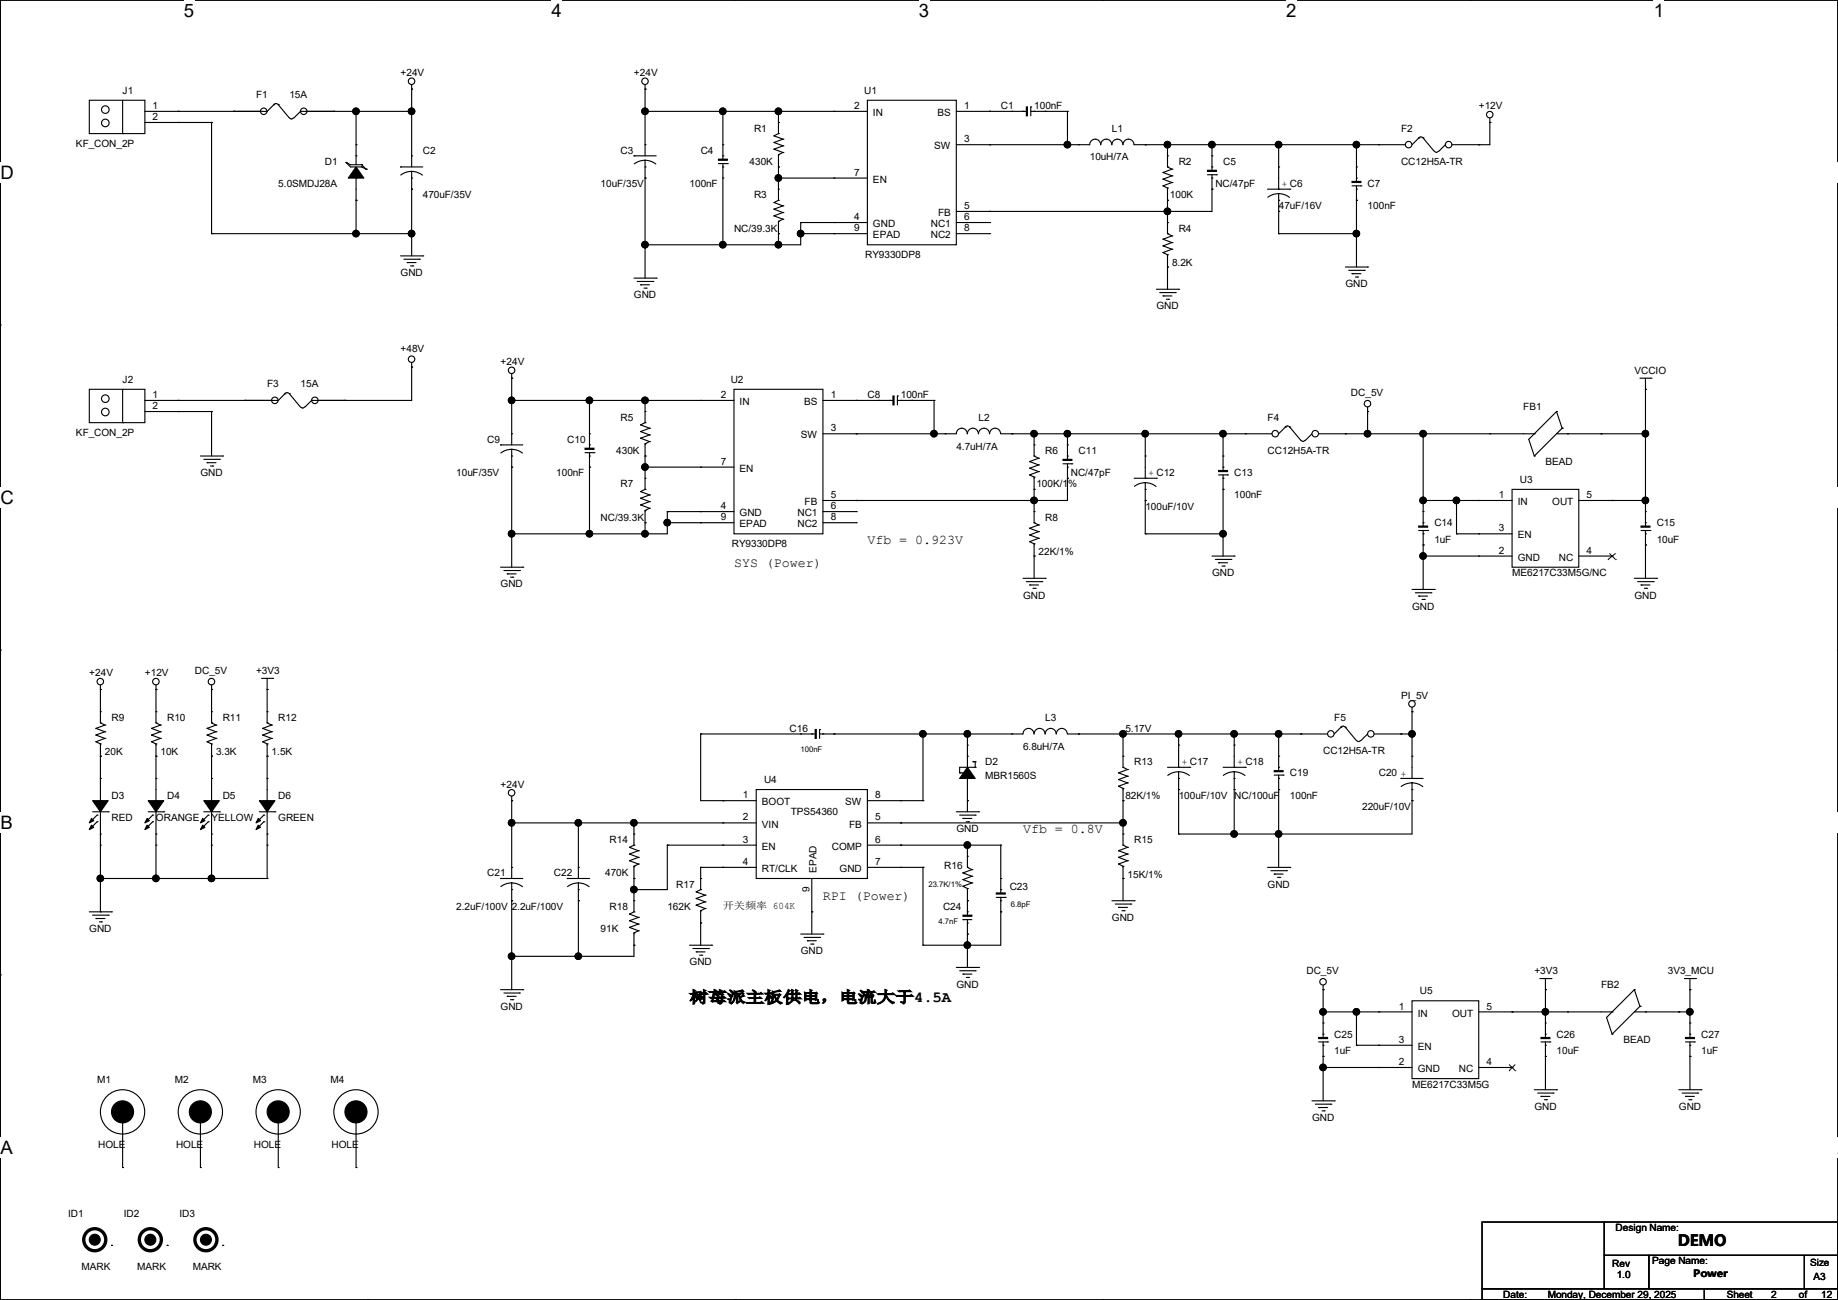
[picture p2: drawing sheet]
<svg xmlns="http://www.w3.org/2000/svg" width="420mm" height="297mm" viewBox="0 0 420 297" stroke-linecap="round" stroke-linejoin="round" font-family="sans-serif">
<path d="M.1 0h419.8v297h-419.8z" fill="none" stroke="#000" stroke-width=".25"/>
<path d="M42 0h2.4v4.8h-2.4z" fill="#fff"/>
<path d="M84 0h.1M84 297h.1" fill="none" stroke="#000" stroke-width=".25"/>
<path d="M126 0h2.4v4.8h-2.4z" fill="#fff"/>
<path d="M168 0h.1M168 297h.1" fill="none" stroke="#000" stroke-width=".25"/>
<path d="M210 0h2.3v4.8h-2.3z" fill="#fff"/>
<path d="M252 0h.1M252 297h.1" fill="none" stroke="#000" stroke-width=".25"/>
<path d="M293.9 0h2.4v4.8h-2.4z" fill="#fff"/>
<path d="M336 0h.1M336 297h.1" fill="none" stroke="#000" stroke-width=".25"/>
<g fill="#fff">
<path d="M377.9 0h2.4v4.8h-2.4z"/>
<path d="M.1 37.1h3v4.8h-3z"/>
<path d="M419.9 37.1l.1 4.8z"/>
<path d="M.1 111.3h3v4.8h-3z"/>
<path d="M419.9 111.3l.1 4.8z"/>
</g>
<path d="M.1 74.3h.1M419.9 74.3h.1" fill="none" stroke="#000" stroke-width=".25"/>
<g fill="#fff">
<path d="M.1 185.6h2.8v4.7h-2.8z"/>
<path d="M419.9 185.6l.1 4.7z"/>
</g>
<path d="M.1 148.5h.1M419.9 148.5h.1" fill="none" stroke="#000" stroke-width=".25"/>
<g fill="#fff">
<path d="M0 259.8h2.9v4.7h-2.9z"/>
<path d="M419.9 259.8h.1v4.7h-.1z"/>
</g>
<g fill="none" stroke="#000" stroke-width=".25">
<path d="M94.1 19.3v1.1M147.4 19.3v1.1M94.1 20.4h.1M147.4 20.4h.1M340.4 28h.1M340.4 27v1M91.5 58.5h5.1M92.3 59.2h3.5M93 60h.1M93 60h2.1M95.8 59.2h.1M96.6 58.5h.1"/>
<path d="M93.8 60.7h.5M94.3 60.7h.1M144.9 63.5h5M145.6 64.3h3.6M146.4 65.1h.1M146.4 65.1h2M147.2 65.8h.5M147.7 65.8h.1M149.2 64.3h.1M149.9 63.5h.1M264.2 66.1h5.1M265 66.8h3.6"/>
<path d="M265.8 67.6h.1M265.8 67.6h2M266.5 68.4h.5M267 68.4h.1M268.6 66.8h.1M269.3 66.1h.1M307.4 61h5.1M308.2 61.8h3.5M308.9 62.5h.1M308.9 62.5h2.1M309.7 63.3h.5M310.2 63.3h.1"/>
<path d="M311.7 61.8h.1M312.5 61h.1M94.1 83.9h.1M94.1 82.8v1.1M116.9 86.4h.1M116.9 85.4v1M293.7 97.5a.74 .74 0 0 1 1 .1M293.7 97.6h.1M293.7 97.6l-1.5 1.5M294.7 97.6h.1M294.7 97.6l2.6 3M299.8 99.1h.1"/>
<path d="M299.8 99.1l-1.5 1.5M312.5 94h.1M312.5 93v1M374.7 86.4h2.6M376 88.9h.1M376 86.4v2.5M377.3 86.4h.1M45.8 104.2h5.1M46.6 104.9h3.5M47.3 105.7h.1M47.3 105.7h2.1M48.1 106.5h.5"/>
<path d="M48.6 106.5h.1M50.1 104.9h.1M50.9 104.2h.1M146.4 115.4h.1M146.4 113.8h.1M146.4 112.3h.1M146.4 115.4l2 .7M146.4 113.8l2 .8M146.4 112.3l2 .8M147.4 111.8h.1M147.4 116.6h.1M147.4 109.3h.1"/>
<path d="M147.4 119.4h.1M147.4 109.3v2.5M147.4 116.6v2.8M147.4 111.8l-1 .5M148.4 116.1h.1M148.4 114.6h.1M148.4 113.1h.1M148.4 116.1l-1 .5M148.4 114.6l-2 .8M148.4 113.1l-2 .7M298.2 100.6a.49 .49 0 0 1-.9 0M114.4 129.6h5.1"/>
<path d="M115.1 130.3h3.6M115.9 131.1h.1M115.9 131.1h2M116.7 131.9h.5M117.2 131.9h.1M118.7 130.3h.1M119.5 129.6h.1M233.8 132.1h5M234.5 132.9h3.6M235.3 133.6h.1M235.3 133.6h2M236.1 134.4h.5"/>
<path d="M236.6 134.4h.1M238.1 132.9h.1M238.8 132.1h.1M276.9 127h5.1M277.7 127.8h3.6M278.5 128.6h.1M278.5 128.6h2M279.2 129.3h.5M279.7 129.3h.1M281.3 127.8h.1M282 127h.1M322.7 134.7h5"/>
<path d="M323.4 135.4h3.6M324.2 136.2h.1M324.2 136.2h2M325 136.9h.5M325.5 136.9h.1M327 135.4h.1M327.7 134.7h.1M373.5 132.1h5M374.2 132.9h3.6M375 133.6h.1M375 133.6h2M375.8 134.4h.5"/>
<path d="M376.3 134.4h.1M377.8 132.9h.1M378.5 132.1h.1M22.9 157.5h.1M22.9 156.5v1M35.6 157.5h.1M35.6 156.5v1M48.3 157.5h.1M48.3 156.5v1M59.8 155h2.5M61 157.5h.1M61 155v2.5"/>
<path d="M62.3 155h.1M60 169.5h.1M60 167.9h.1M60 166.4h.1M60 169.5l1 .5M60 167.9l2.1 .8M60 166.4l2.1 .8M61 165.1h.1M61 170h.1M61 162.6h.1M61 172.8h.1M61 162.6v2.5"/>
<path d="M61 170v2.8M61 165.1l1.1 .6M62.1 168.7h.1M62.1 167.2h.1M62.1 165.7h.1M62.1 168.7l-2.1 .8M62.1 167.2l-2.1 .7M62.1 165.7l-2.1 .7M322.7 162.6h.1M322.7 161.6v1M116.9 182.9h.1M116.9 181.9v1"/>
<path d="M218.5 185.5h5.1M219.3 186.2h3.5M220 187h.1M220 187h2.1M220.8 187.7h.5M221.3 187.7h.1M222.8 186.2h.1M223.6 185.5h.1M289.6 198.2h5.1M290.4 198.9h3.6M291.2 199.7h.1M291.2 199.7h2"/>
<path d="M294 198.9h.1M294.7 198.2h.1M20.4 208.3h5.1M21.2 209.1h3.5M21.9 209.8h.1M21.9 209.8h2.1M22.7 210.6h.5M23.2 210.6h.1M24.7 209.1h.1M25.5 208.3h.1M157.6 215.9h5M158.3 216.7h3.6"/>
<path d="M159.1 217.5h.1M159.1 217.5h2M159.9 218.2h.5M160.4 218.2h.1M161.9 216.7h.1M162.6 215.9h.1M183 213.4h5M183.7 214.2h3.6M184.5 214.9h.1M184.5 214.9h2M185.3 215.7h.5M185.8 215.7h.1"/>
<path d="M187.3 214.2h.1M188 213.4h.1M254.1 205.8h5.1M254.8 206.5h3.6M255.6 207.3h.1M255.6 207.3h2M256.4 208.1h.5M256.9 208.1h.1M258.4 206.5h.1M259.2 205.8h.1M291.9 200.4h.5M292.4 200.4h.1"/>
<path d="M.1 222.7h.1M114.4 226.1h5.1M115.1 226.9h3.6M115.9 227.6h.1M115.9 227.6h2M116.7 228.4h.5M117.2 228.4h.1M118.7 226.9h.1M119.5 226.1h.1M218.5 221h5.1M219.3 221.8h3.5M220 222.5h.1"/>
<path d="M220 222.5h2.1M220.8 223.3h.5M221.3 223.3h.1M222.8 221.8h.1M223.6 221h.1M302.3 226.1h.1M302.3 225.1v1M351.9 223.6h2.5M353.1 226.1h.1M353.1 223.6v2.5M354.4 223.6h.1M384.9 223.6h2.5"/>
<path d="M386.2 226.1h.1M386.2 223.6v2.5M387.4 223.6h.1M419.9 222.7h.1M299.8 251.5h5.1M300.6 252.3h3.5M301.3 253h.1M301.3 253h2.1M302.1 253.8h.5M302.6 253.8h.1M304.1 252.3h.1M304.9 251.5h.1"/>
<path d="M350.6 249h5.1M351.4 249.7h3.5M352.1 250.5h.1M352.1 250.5h2.1M352.9 251.2h.5M353.4 251.2h.1M354.9 249.7h.1M355.7 249h.1M383.6 249h5.1M384.4 249.7h3.5M385.1 250.5h.1M385.1 250.5h2.1"/>
<path d="M385.9 251.2h.5M386.4 251.2h.1M387.9 249.7h.1M388.7 249h.1M338.7 279.2h27.9v15.2h-27.9zM366.6 279.2h53.3v7.6h-53.3zM338.7 294.4h50.8v2.6h-50.8zM366.6 286.8h10.2v7.6h-10.2zM376.8 286.8h35.5v7.6h-35.5zM389.5 294.4h30.4v2.6h-30.4zM412.3 286.8h7.6v7.6h-7.6z"/>
<circle cx="94" cy="18.6" r=".74"/>
<circle cx="147.4" cy="18.6" r=".74"/>
<circle cx="340.4" cy="26.2" r=".74"/>
<circle cx="94" cy="82.1" r=".74"/>
<circle cx="116.9" cy="84.6" r=".74"/>
<circle cx="312.5" cy="92.2" r=".74"/>
<circle cx="22.9" cy="155.7" r=".74"/>
<circle cx="35.6" cy="155.7" r=".74"/>
<circle cx="48.3" cy="155.7" r=".74"/>
<circle cx="322.6" cy="160.8" r=".74"/>
<circle cx="116.9" cy="181.1" r=".74"/>
<circle cx="302.3" cy="224.3" r=".74"/>
</g>
<circle cx="291.4" cy="99.1" r=".74" fill="#fff" stroke="#000" stroke-width=".25"/>
<path d="M284.6 99.1h.1M284.6 99.1h6.1" fill="none" stroke="#000" stroke-width=".25"/>
<circle cx="300.5" cy="99.1" r=".74" fill="#fff" stroke="#000" stroke-width=".25"/>
<g fill="none" stroke="#000" stroke-width=".25">
<path d="M79.1 37.1h.1M79.1 37.1l1 .5h2.5M79.1 37.1l1 1h2.5M81.4 35.6h.1M81.4 33.1h.1M81.4 33.1v4.5M82.6 37.6h.1M82.6 38.1h.1M82.6 37.6l1.1 1.1M82.6 38.1l1.1 .6M83.7 38.7h.1M144.9 35.6h.1"/>
<path d="M144.9 35.6h5M147.4 38.1h.1M147.4 36.6l-1.1 .2-1.4 .7M147.4 36.6l1.6 .3 .9 .6M147.4 33.1h.1M147.4 33.1v2.5M147.4 36.6v4.1M176.9 34.1h.1M176.9 32.6h.1M176.9 31h.1M176.9 34.1l2 .7M176.9 32.6l2 .7"/>
<path d="M176.9 31l2 .8M177.9 30.5h.1M177.9 35.3h.1M177.9 28h.1M177.9 38.1h.1M177.9 30.5l-1 .5M177.9 28v2.5M177.9 35.3v2.8M178.9 34.8h.1M178.9 33.3h.1M178.9 31.8h.1M178.9 34.8l-1 .5"/>
<path d="M178.9 33.3l-2 .8M178.9 31.8l-2 .8M292.2 38.1h.1M292.2 38.1v5.1M81.4 40.7h.1M81.4 45.8h.1M81.4 40.7v5.1M147.4 40.7h.1M265.8 57.7h.1M265.8 56.2h.1M265.8 54.7h.1M265.8 57.7l1 .5"/>
<path d="M265.8 56.2l2 .7M265.8 54.7l2 .7M266.8 53.4h.1M266.8 58.2h.1M266.8 50.8h.1M266.8 53.4l1 .5M266.8 50.8v2.6M266.8 58.2v2.8M267.8 56.9h.1M267.8 55.4h.1M267.8 53.9h.1M267.8 56.9l-2 .8"/>
<path d="M267.8 55.4l-2 .8M267.8 53.9l-2 .8M289.6 43.2h5.1M292.2 45.8h.1M292.2 43.2h.1M292.2 44.2l1.5 .4 1 .5M292.2 44.2l-1.1 .2-1.4 .7M292.2 48.3h.1M292.2 44.2v4.1M294.7 43.2h.1M266.8 61h.1M116.9 99.1h.1"/>
<path d="M116.9 99.1v2.5M134.7 99.1h.1M134.7 99.1v3.3M301.3 99.1h6.1M307.4 99.1h.1M114.4 101.6h.1M114.4 101.6h5.1M116.9 104.2h.1M116.9 102.7l-1 .1-1.5 .7M116.9 102.7l1.6 .3 .9 .5M116.9 106.7h.1M116.9 102.7v4"/>
<path d="M133.7 103.4h2M134.7 104.2h.1M134.7 101.6h.1M134.7 106.7h.1M134.7 103.4v3.3M135.7 103.4h.1M236.3 119.4h.1M236.3 116.9h.1M236.3 119.4l1 .5M236.3 116.9v2.5M237.3 119.9h.1M237.3 119.9l-2 .8"/>
<path d="M337.9 114.3h.1M337.9 114.3h7.6M345.5 111.8h15.3v17.8h-15.3zM360.8 114.3h7.6M368.4 114.3h.1M376 119.4h.1M376 116.9h.1M376 116.9v3.3M235.3 123.7h.1M235.3 122.2h.1M235.3 120.7h.1M235.3 123.7l1 .5"/>
<path d="M235.3 122.2l2 .8M235.3 120.7l2 .8M236.3 124.2h.1M236.3 127h.1M236.3 124.2v2.8M237.3 123h.1M237.3 121.5h.1M237.3 123l-2 .7M237.3 121.5l-2 .7M337.9 127h.1M337.9 122h.1M337.9 127h7.6"/>
<path d="M337.9 122h7.6M360.8 127h7.6M368.4 127h.1M375 121.2h2M376 122h.1M376 124.5h.1M376 121.2v3.3M377 121.2h.1M47.3 169.5h.1M47.3 167.9h.1M47.3 166.4h.1M47.3 169.5l1 .5"/>
<path d="M47.3 167.9l2.1 .8M47.3 166.4l2.1 .8M48.3 165.1h.1M48.3 170h.1M48.3 162.6h.1M48.3 172.8h.1M48.3 165.1l1.1 .6M48.3 162.6v2.5M48.3 170v2.8M49.4 168.7h.1M49.4 167.2h.1M49.4 165.7h.1"/>
<path d="M49.4 168.7l-2.1 .8M49.4 167.2l-2.1 .7M49.4 165.7l-2.1 .7M219.3 176.6h.1M219.3 176.6h.5M219.8 176.6h.1M221.1 177.8h.1M221.1 172.8h.1M221.1 170.2h.1M221.1 170.2v5.1M221.1 177.8v5.1M222.3 174h.1"/>
<path d="M222.3 174h.5M222.8 175.3h.1M222.8 174h.1M222.8 175.3h-3.5v1.3M222.8 174v1.3M231.2 167.7h2.6a1.25 1.25 0 0 1 1.2-1.3 1.25 1.25 0 0 1 1.3 1.3 1.27 1.27 0 0 1 1.2-1.3 1.27 1.27 0 0 1 1.3 1.3M231.2 167.7h.1M238.8 167.7a1.25 1.25 0 0 1 1.3-1.3 1.25 1.25 0 0 1 1.2 1.3 1.27 1.27 0 0 1 1.3-1.3 1.27 1.27 0 0 1 1.3 1.3M243.9 167.7h2.6M246.5 167.7h.1M306.4 166.1a.74 .74 0 0 1 1 0M306.4 166.2h.1"/>
<path d="M306.4 166.2l-1.5 1.5M307.4 166.2h.1M307.4 166.2l2.6 3M310.9 169.2a.49 .49 0 0 1-.9 0M312.5 167.7h.1M312.5 167.7l-1.5 1.5M220 199.4h.1M220 199.4l2.1 .8M221.1 198.2h.1M221.1 195.6h.1M221.1 182.9h.1M221.1 198.2l1 .5"/>
<path d="M221.1 195.6v2.6M222.1 198.7h.1M222.1 198.7l-2.1 .7M143.8 211.9h.1M143.8 210.4h.1M143.8 208.8h.1M143.8 211.9l2.1 .7M143.8 210.4l2.1 .7M143.8 208.8l2.1 .8M144.9 208.3h.1M144.9 213.1h.1M144.9 205.8h.1"/>
<path d="M144.9 215.9h.1M144.9 208.3l-1.1 .5M144.9 205.8v2.5M144.9 213.1v2.8M145.9 212.6h.1M145.9 211.1h.1M145.9 209.6h.1M145.9 212.6l-1 .5M145.9 211.1l-2.1 .8M145.9 209.6l-2.1 .8M220 202.5h.1M220 201h.1"/>
<path d="M220 202.5l1.1 .5M220 201l2.1 .7M221.1 203h.1M221.1 205.8h.1M221.1 203v2.8M222.1 201.7h.1M222.1 200.2h.1M222.1 201.7l-2.1 .8M222.1 200.2l-2.1 .8M358.2 231.2h.1M358.2 231.2h10.2M368.4 236.3h.1"/>
<path d="M368.4 231.2h.1M373.5 226.1h.1M373.5 226.1l-6.4 6.4 1.3 3.8M373.5 226.1l1.2 3.8M373.5 231.2h10.1M374.7 229.9h.1M374.7 229.9l-6.3 6.4M376 231.2h.1M383.6 231.2h.1M63.6 254h.1M63.6 254v12.7M81.4 254h.1"/>
<path d="M81.4 254v12.7M63.6 266.7h.1M81.4 266.7h.1M38.2 284.5h.1M50.9 284.5h.1"/>
<circle cx="63.6" cy="254" r="5.1"/>
<circle cx="81.3" cy="254" r="5.1"/>
</g>
<g fill="#000" stroke="#000" stroke-width=".25">
<path d="M81.4 38.1l1.7 2.6h-3.5z" fill-rule="evenodd"/>
<path d="M133.7 102.4h2v.3h-2z" fill-rule="evenodd"/>
<path d="M375 120.2h2v.2h-2z" fill-rule="evenodd"/>
<path d="M221.1 175.3l1.7 2.5h-3.5z" fill-rule="evenodd"/>
<circle cx="63.6" cy="254" r="2.52"/>
<circle cx="81.3" cy="254" r="2.52"/>
<circle cx="34.4" cy="283.2" r="1.25"/>
<circle cx="47.1" cy="283.2" r="1.25"/>
</g>
<g fill="none" stroke="#000" stroke-width=".76">
<circle cx="34.4" cy="283.2" r="2.52"/>
<circle cx="47.1" cy="283.2" r="2.52"/>
</g>
<path d="M367.4 127.8h.1M367.8 126.4l1.4 1.4M369.2 127.8h.1M369.2 126.4l-1.8 1.4" fill="none" stroke="#000" stroke-width=".23"/>
<circle cx="304.1" cy="167.7" r=".74" fill="#fff" stroke="#000" stroke-width=".25"/>
<path d="M297.3 167.7h.1M297.3 167.7h6.1" fill="none" stroke="#000" stroke-width=".25"/>
<circle cx="313.2" cy="167.7" r=".74" fill="#fff" stroke="#000" stroke-width=".25"/>
<g fill="none" stroke="#000" stroke-width=".25">
<path d="M164.2 37.4h2M165.2 38.1h.1M165.2 35.6h.1M165.2 33.1h.1M165.2 33.1v3.3M165.2 37.4v3.3M166.2 37.4h.1M190.6 25.4h.1M190.6 25.4h7.6M198.2 22.9h20.3v33h-20.3zM218.5 33.1h7.6M218.5 25.4h7.6"/>
<path d="M226.1 25.4h.1M226.1 33.1h.1M246.5 33.1h2.5a1.25 1.25 0 0 1 1.3-1.3 1.25 1.25 0 0 1 1.2 1.3M246.5 33.1h.1M251.5 33.1a1.25 1.25 0 0 1 1.3-1.3 1.25 1.25 0 0 1 1.2 1.3M254.1 33.1a1.25 1.25 0 0 1 1.2-1.3 1.25 1.25 0 0 1 1.3 1.3M256.6 33.1a1.25 1.25 0 0 1 1.3-1.3 1.25 1.25 0 0 1 1.2 1.3M259.2 33.1h2.5M261.7 33.1h.1M310 38.1h.1M310 38.1v3.3M324.2 31.5a.74 .74 0 0 1 1 0"/>
<path d="M324.2 31.5h.1M324.2 31.5l-1.5 1.6M325.2 31.5h.1M325.2 31.5l2.5 3.1M328.7 34.5a.49 .49 0 0 1-.9 .1M330.3 33.1h.1M330.3 33.1l-1.5 1.5M165.2 40.7h.1M190.6 50.8h.1M190.6 40.7h.1M190.6 53.4h.1M190.6 50.8h7.6"/>
<path d="M190.6 40.7h7.6M190.6 53.4h7.6M218.5 50.8h7.6M218.5 48.3h7.6M218.5 53.4h7.6M226.1 48.3h.1M226.1 50.8h.1M226.1 53.4h.1M308.9 42.5h2.1M310 43.2h.1M310 40.7h.1M310 45.8h.1"/>
<path d="M310 42.5v3.3M311 42.5h.1M20.4 88.9h12.7v7.7h-12.7zM28 96.6h.1M28 88.9v7.7M33.1 91.5h7.6M33.1 94h7.6M40.7 91.5h.1M40.7 94h.1M259.2 109.3h5M261.7 111.8h.1M261.7 109.3h.1"/>
<path d="M261.7 110.3l1.6 .3 .9 .5M261.7 110.3l-1.1 .1-1.4 .7M261.7 104.2h.1M261.7 114.3h.1M261.7 104.2v5.1M261.7 110.3v4M264.2 109.3h.1M22.9 177.8h.1M22.9 177.8v5.1M35.6 177.8h.1M35.6 177.8v5.1M48.3 177.8h.1"/>
<path d="M48.3 177.8v5.1M266.8 175.3h5.1M269.3 177.8h.1M269.3 175.3h.1M269.3 176.3l1.6 .3 .9 .6M269.3 176.3l-1 .2-1.5 .7M269.3 170.2h.1M269.3 170.2v5.1M269.3 176.3v4.1M271.9 175.3h.1M279.5 175.3h5.1M282 177.8h.1"/>
<path d="M282 175.3h.1M282 176.3l1.6 .3 .9 .6M282 176.3l-1 .2-1.5 .7M282 170.2h.1M282 170.2v5.1M282 176.3v4.1M284.6 175.3h.1M314 167.7h6.1M320.1 167.7h.1M21.2 185.5h3.5M22.2 186.2h.1M22.2 187.7h.1"/>
<path d="M22.2 186.2l-1.5 1.5M22.2 187.7l-1.5 1.6M22.9 182.9h.1M22.9 190.5h.1M22.9 193.1h.1M22.9 185.5v7.6M24.7 185.5h.1M33.9 185.5h3.5M34.9 186.2h.1M34.9 187.7h.1M34.9 186.2l-1.5 1.5M34.9 187.7l-1.5 1.6"/>
<path d="M35.6 182.9h.1M35.6 190.5h.1M35.6 193.1h.1M35.6 185.5v7.6M37.4 185.5h.1M46.6 185.5h3.5M47.6 186.2h.1M47.6 187.7h.1M47.6 186.2l-1.5 1.5M47.6 187.7l-1.5 1.6M48.3 182.9h.1M48.3 190.5h.1"/>
<path d="M48.3 193.1h.1M48.3 185.5v7.6M50.1 185.5h.1M116.9 198.2h.1M116.9 198.2v2.5M132.2 198.2h.1M132.2 198.2v2.5M143.8 196.6h.1M143.8 195.1h.1M143.8 193.6h.1M143.8 196.6l2.1 .8M143.8 195.1l2.1 .8"/>
<path d="M143.8 193.6l2.1 .8M144.9 193.1h.1M144.9 197.9h.1M144.9 190.5h.1M144.9 193.1l-1.1 .5M144.9 190.5v2.6M144.9 197.9v2.8M145.9 197.4h.1M145.9 195.9h.1M145.9 194.4h.1M145.9 197.4l-1 .5M145.9 195.9l-2.1 .7"/>
<path d="M145.9 194.4l-2.1 .7M165.2 182.9h.1M165.2 188h.1M165.2 193.1h.1M165.2 198.2h.1M165.2 182.9h7.6M165.2 188h7.6M165.2 193.1h7.6M165.2 198.2h7.6M172.8 180.4h25.4v20.3h-25.4zM198.2 182.9h7.6M198.2 188h7.6"/>
<path d="M198.2 193.1h7.6M198.2 198.2h7.6M205.8 188h.1M205.8 193.1h.1M205.8 198.2h.1M205.8 182.9h.1M269.3 180.4h.1M282 180.4h.1M114.4 200.7h.1M114.4 200.7h5.1M116.9 203.2h.1M116.9 201.7l-1 .2-1.5 .7"/>
<path d="M116.9 201.7l1.6 .3 .9 .6M116.9 205.8h.1M116.9 201.7v4.1M129.6 200.7h.1M129.6 200.7h5.1M132.2 203.2h.1M132.2 201.7l-1.1 .2-1.4 .7M132.2 201.7l1.5 .3 .9 .6M132.2 205.8h.1M132.2 201.7v4.1M144.9 200.7h.1M185.5 208.3h.1"/>
<path d="M185.5 200.7v7.6M315 231.2h.1M315 238.8h.1M315 231.2h7.7M315 238.8h7.7M322.7 228.6h15.2v17.8h-15.2zM337.9 231.2h7.6M345.5 231.2h.1M315 243.9h.1M315 243.9h7.7M337.9 243.9h7.6M345.5 243.9h.1"/>
<circle cx="24.1" cy="91.1" r=".87"/>
<circle cx="24.1" cy="94.1" r=".87"/>
</g>
<g fill="#000" stroke="#000" stroke-width=".25">
<path d="M164.2 36.4h2v.2h-2z" fill-rule="evenodd"/>
<path d="M308.9 41.4h2.1v.3h-2.1z" fill-rule="evenodd"/>
<path d="M20.9 188.5l.5 .5-1 .5z" fill-rule="evenodd"/>
<path d="M20.9 187l.5 .5-1 .5z" fill-rule="evenodd"/>
<path d="M21.2 182.9h3.5l-1.8 2.6z" fill-rule="evenodd"/>
<path d="M33.6 188.5l.5 .5-1 .5z" fill-rule="evenodd"/>
<path d="M33.6 187l.5 .5-1 .5z" fill-rule="evenodd"/>
<path d="M33.9 182.9h3.5l-1.8 2.6z" fill-rule="evenodd"/>
<path d="M46.3 188.5l.5 .5-1 .5z" fill-rule="evenodd"/>
<path d="M46.3 187l.5 .5-1 .5z" fill-rule="evenodd"/>
<path d="M46.6 182.9h3.5l-1.8 2.6z" fill-rule="evenodd"/>
</g>
<path d="M344.8 244.6h.1M344.8 243.2l1.5 1.4M346.3 244.6h.1M346.3 243.2l-1.5 1.4" fill="none" stroke="#000" stroke-width=".23"/>
<circle cx="321.9" cy="33" r=".74" fill="#fff" stroke="#000" stroke-width=".25"/>
<path d="M315 33.1h.1M315 33.1h6.1" fill="none" stroke="#000" stroke-width=".25"/>
<circle cx="331" cy="33" r=".74" fill="#fff" stroke="#000" stroke-width=".25"/>
<g fill="none" stroke="#000" stroke-width=".25">
<path d="M231.2 25.4h.1M231.2 25.4h3.3M233.8 25.4h.1M235.5 24.4h.1M235.5 25.4h3.3M235.5 24.4v2.1M236.3 25.4h.1M238.8 25.4h.1M265.8 39.4h.1M265.8 39.4l2 .8M266.8 38.1h.1M266.8 35.6h.1"/>
<path d="M266.8 38.1l1 .6M266.8 35.6v2.5M267.8 38.7h.1M267.8 38.7l-2 .7M331.8 33.1h6.1M337.9 33.1h.1M176.9 49.3h.1M176.9 47.8h.1M176.9 46.3h.1M176.9 49.3l2 .8M176.9 47.8l2 .8M176.9 46.3l2 .7"/>
<path d="M177.9 45.8h.1M177.9 50.6h.1M177.9 43.2h.1M177.9 53.4h.1M177.9 45.8l-1 .5M177.9 43.2v2.6M177.9 50.6v2.8M178.9 50.1h.1M178.9 48.6h.1M178.9 47h.1M178.9 50.1l-1 .5M178.9 48.6l-2 .7"/>
<path d="M178.9 47l-2 .8M265.8 42.5h.1M265.8 40.9h.1M265.8 42.5l1 .5M265.8 40.9l2 .8M266.8 43h.1M266.8 45.8h.1M266.8 43v2.8M267.8 41.7h.1M267.8 40.2h.1M267.8 41.7l-2 .8M267.8 40.2l-2 .7"/>
<path d="M65.1 89.9a.74 .74 0 0 1 1 0M65.1 90h.1M65.1 90l-1.5 1.5M66.1 90h.1M66.1 90l2.6 3M69.6 93a.49 .49 0 0 1-.9 0M71.2 91.5h.1M71.2 91.5l-1.5 1.5M146.4 98.6h.1M146.4 97.1h.1M146.4 98.6l2 .8M146.4 97.1l2 .7"/>
<path d="M147.4 96.6h.1M147.4 94h.1M147.4 96.6l-1 .5M147.4 94v2.6M148.4 99.4h.1M148.4 97.8h.1M148.4 99.4l-2 .7M148.4 97.8l-2 .8M146.4 100.1h.1M146.4 100.1l2 .8M147.4 101.4h.1M147.4 104.2h.1"/>
<path d="M147.4 101.4v2.8M148.4 100.9h.1M148.4 100.9l-1 .5M235.3 108.5h.1M235.3 107h.1M235.3 105.5h.1M235.3 108.5l1 .5M235.3 107l2 .7M235.3 105.5l2 .7M236.3 104.2h.1M236.3 109h.1M236.3 101.6h.1"/>
<path d="M236.3 111.8h.1M236.3 104.2l1 .5M236.3 101.6v2.6M236.3 109v2.8M237.3 107.7h.1M237.3 106.2h.1M237.3 104.7h.1M237.3 107.7l-2 .8M237.3 106.2l-2 .8M237.3 104.7l-2 .8M278.5 108.5h2M279.5 109.3h.1"/>
<path d="M279.5 106.7h.1M279.5 104.2h.1M279.5 111.8h.1M279.5 104.2v3.3M279.5 108.5v3.3M280.5 108.5h.1M21.9 169.5h.1M21.9 167.9h.1M21.9 166.4h.1M21.9 169.5l1 .5M21.9 167.9l2.1 .8M21.9 166.4l2.1 .8"/>
<path d="M22.9 165.1h.1M22.9 170h.1M22.9 162.6h.1M22.9 172.8h.1M22.9 165.1l1.1 .6M22.9 162.6v2.5M22.9 170v2.8M24 168.7h.1M24 167.2h.1M24 165.7h.1M24 168.7l-2.1 .8M24 167.2l-2.1 .7"/>
<path d="M24 165.7l-2.1 .7M61 177.8h.1M61 177.8v5.1M255.6 179.6h.1M255.6 178.1h.1M255.6 176.6h.1M255.6 179.6l1 .5M255.6 178.1l2 .8M255.6 176.6l2 .7M256.6 175.3h.1M256.6 172.8h.1M256.6 175.3l1 .5"/>
<path d="M256.6 172.8v2.5M257.6 178.9h.1M257.6 177.3h.1M257.6 175.8h.1M257.6 178.9l-2 .7M257.6 177.3l-2 .8M257.6 175.8l-2 .8M59.3 185.5h3.5M60.3 186.2h.1M60.3 187.7h.1M60.3 186.2l-1.5 1.5M60.3 187.7l-1.5 1.6"/>
<path d="M61 182.9h.1M61 190.5h.1M61 193.1h.1M61 185.5v7.6M62.8 185.5h.1M256.6 180.1h.1M256.6 182.9h.1M256.6 180.1v2.8M220 210.1h.1M220 210.1h2.1M221.1 210.9h.1M221.1 208.3h.1"/>
<path d="M221.1 205.8h.1M221.1 213.4h.1M221.1 205.8v3.3M221.1 210.1v3.3M385.1 238h2.1M386.2 238.8h.1M386.2 236.3h.1M386.2 233.7h.1M386.2 233.7v3.3M386.2 238v3.3M387.2 238h.1M386.2 241.3h.1"/>
</g>
<g fill="#000" stroke="#000" stroke-width=".25">
<path d="M234.5 24.4h.3v2.1h-.3z" fill-rule="evenodd"/>
<path d="M278.5 107.5h2v.2h-2z" fill-rule="evenodd"/>
<path d="M59 188.5l.5 .5-1 .5z" fill-rule="evenodd"/>
<path d="M59 187l.5 .5-1 .5z" fill-rule="evenodd"/>
<path d="M59.3 182.9h3.5l-1.8 2.6z" fill-rule="evenodd"/>
<path d="M220 209.1h2.1v.2h-2.1z" fill-rule="evenodd"/>
<path d="M385.1 237h2.1v.3h-2.1z" fill-rule="evenodd"/>
</g>
<circle cx="62.8" cy="91.5" r=".74" fill="#fff" stroke="#000" stroke-width=".25"/>
<path d="M56 91.5h.1M56 91.5h6.1" fill="none" stroke="#000" stroke-width=".25"/>
<circle cx="71.9" cy="91.5" r=".74" fill="#fff" stroke="#000" stroke-width=".25"/>
<g fill="none" stroke="#000" stroke-width=".25">
<path d="M62.5 23.9a.74 .74 0 0 1 1.1 0M62.6 23.9h.1M62.6 23.9l-1.6 1.5M63.6 23.9h.1M63.6 23.9l2.5 3.1M67 26.9a.49 .49 0 0 1-.8 0M68.7 25.4h.1M68.7 25.4l-1.6 1.6M275.9 39.9h2.1M276.9 38.1h.1M276.9 35.6h.1M276.9 35.6v3.3"/>
<path d="M276.9 39.9v3.3M278 39.9h.1M276.9 40.7h.1M276.9 43.2h.1M56 91.5h.1M56 91.5h7.6M71.2 91.5h7.6M78.8 91.5h.1M160.1 91.5h.1M160.1 91.5h7.6M167.7 88.9h20.3v33.1h-20.3zM188 91.5h7.7"/>
<path d="M188 99.1h7.7M195.7 91.5h.1M195.7 99.1h.1M160.1 116.9h.1M160.1 106.7h.1M160.1 119.4h.1M160.1 116.9h7.6M160.1 106.7h7.6M160.1 119.4h7.6M188 116.9h7.7M188 114.3h7.7M188 119.4h7.7"/>
<path d="M195.7 114.3h.1M195.7 116.9h.1M195.7 119.4h.1M242.9 106h2M243.9 106.7h.1M243.9 104.2h.1M243.9 101.6h.1M243.9 109.3h.1M243.9 101.6v3.3M243.9 106v3.3M244.9 106h.1M301.3 238h2.1"/>
<path d="M302.3 238.8h.1M302.3 236.3h.1M302.3 233.7h.1M302.3 233.7v3.3M302.3 238v3.3M303.4 238h.1M302.3 241.3h.1"/>
</g>
<g fill="#000" stroke="#000" stroke-width=".25">
<path d="M275.9 38.9h2.1v.3h-2.1z" fill-rule="evenodd"/>
<path d="M242.9 104.9h2v.3h-2z" fill-rule="evenodd"/>
<path d="M301.3 237h2.1v.3h-2.1z" fill-rule="evenodd"/>
</g>
<circle cx="60.3" cy="25.4" r=".74" fill="#fff" stroke="#000" stroke-width=".25"/>
<path d="M53.4 25.4h.1M53.4 25.4h6.1" fill="none" stroke="#000" stroke-width=".25"/>
<circle cx="69.4" cy="25.4" r=".74" fill="#fff" stroke="#000" stroke-width=".25"/>
<g fill="none" stroke="#000" stroke-width=".25">
<path d="M20.4 22.9h12.7v7.6h-12.7zM28 30.5h.1M28 22.9v7.6M33.1 25.4h27.9M33.1 28h15.2M40.7 25.4h.1M40.7 28h.1M48.3 28h.1M48.3 28v25.4M53.4 25.4h.1M68.7 25.4h25.4M76.3 25.4h.1"/>
<path d="M81.4 25.4h.1M81.4 25.4v7.7M91.5 38.1h.1M91.5 38.1h5.1M94.1 39.2l-1.1 .1-1.4 .7M94.1 39.2l1.5 .3 .9 .5M94.1 35.6h.1M94.1 20.4h.1M94.1 25.4h.1M94.1 20.4v17.7M94.1 39.2v19.3M147.4 20.4h.1"/>
<path d="M147.4 25.4h.1M147.4 25.4h43.2M147.4 20.4v12.7M165.2 25.4h.1M165.2 25.4v7.7M177.9 25.4h.1M177.9 38.1h.1M177.9 25.4v2.6M177.9 38.1v5.1M226.1 25.4h.1M226.1 33.1h.1M226.1 25.4h5.1"/>
<path d="M226.1 33.1h20.4M238.8 25.4h.1M238.8 25.4h5.1M243.9 25.4h.1M243.9 33.1h.1M243.9 25.4v7.7M261.7 33.1h.1M261.7 33.1h53.3M266.8 33.1h.1M266.8 33.1v2.5M276.9 33.1h.1M276.9 33.1v2.5"/>
<path d="M292.2 33.1h.1M292.2 33.1v5M310 33.1h.1M310 33.1v5M337.9 33.1h.1M340.4 28h.1M340.4 28v5.1h-2.5M48.3 53.4h.1M48.3 53.4h45.8M81.4 45.8h.1M81.4 53.4h.1M81.4 45.8v7.6"/>
<path d="M94.1 40.7h.1M94.1 43.2h.1M94.1 53.4h.1M147.4 40.7h.1M147.4 55.9h.1M147.4 40.7v22.8M165.2 55.9h.1M165.2 40.7v15.2M177.9 40.7h.1M177.9 53.4h.1M177.9 55.9h.1M177.9 53.4v2.5"/>
<path d="M177.9 40.7h12.7M183 50.8h.1M183 53.4h.1M183 50.8v5.1h-35.6M183 50.8h7.6M183 53.4h7.6M226.1 48.3h.1M266.8 45.8h.1M266.8 48.3h.1M266.8 45.8v5M276.9 43.2h.1M276.9 43.2v5.1h-50.8"/>
<path d="M292.2 48.3h.1M292.2 53.4h.1M292.2 48.3v5.1M292.2 53.4h17.8M310 45.8h.1M310 53.4h.1M310 45.8v15.2M266.8 61h.1M266.8 61v5.1M40.7 94h.1M40.7 91.5h.1M40.7 91.5h15.3"/>
<path d="M40.7 94h7.6M48.3 94h.1M48.3 94v10.2M78.8 91.5h.1M94.1 83.9h.1M94.1 83.9v7.6h-15.3M116.9 86.4h.1M116.9 91.5h.1M116.9 91.5h43.2M116.9 86.4v12.7M134.7 91.5h.1M134.7 91.5v7.6"/>
<path d="M147.4 91.5h.1M147.4 91.5v2.5M195.7 99.1h22.8a1.25 1.25 0 0 1 1.3-1.3 1.25 1.25 0 0 1 1.2 1.3M195.7 91.5h.1M195.7 99.1h.1M195.7 91.5h8.3M200.7 91.5h.1M203.3 91.5h.1M205.1 90.5h.1M205.1 91.5h8.3M205.1 90.5v2M205.8 91.5h.1"/>
<path d="M208.4 91.5h.1M213.4 91.5h.1M213.4 99.1h.1M213.4 91.5v7.6M216 99.1h.1M221.1 99.1a1.25 1.25 0 0 1 1.2-1.3 1.25 1.25 0 0 1 1.3 1.3M223.6 99.1a1.25 1.25 0 0 1 1.3-1.3 1.25 1.25 0 0 1 1.2 1.3M226.1 99.1a1.25 1.25 0 0 1 1.3-1.3 1.25 1.25 0 0 1 1.2 1.3M228.7 99.1h55.9M231.2 99.1h.1M236.3 99.1h.1M236.3 99.1v2.5"/>
<path d="M243.9 99.1h.1M243.9 99.1v2.5M261.7 99.1h.1M261.7 99.1v5.1M279.5 99.1h.1M279.5 99.1v5.1M307.4 99.1h.1M307.4 99.1h43.2M312.5 94h.1M312.5 99.1h.1M312.5 94v5.1M325.2 99.1h.1"/>
<path d="M325.2 99.1v21.1M340.4 99.1h.1M350.6 99.1h.1M355.7 94h.1M355.7 99.1h20.3M355.7 94l-6.4 6.4 1.3 3.8M355.7 94l1.3 3.8M357 97.8h.1M357 97.8l-6.4 6.4M358.2 99.1h.1M365.8 99.1h.1M376 88.9h.1"/>
<path d="M376 99.1h.1M376 88.9v28M116.9 106.7h.1M116.9 106.7v22.9M134.7 106.7h.1M134.7 106.7v15.3M147.4 104.2h.1M147.4 106.7h.1M147.4 119.4h.1M147.4 104.2v5.1M147.4 119.4v2.6M147.4 106.7h12.7"/>
<path d="M152.5 116.9h.1M152.5 119.4h.1M152.5 116.9v5.1h-35.6M152.5 116.9h7.6M152.5 119.4h7.6M195.7 114.3h.1M236.3 111.8h.1M236.3 114.3h.1M236.3 111.8v5.1M243.9 109.3h.1M243.9 109.3v5h-48.2M261.7 114.3h.1"/>
<path d="M261.7 114.3v7.7M279.5 111.8h.1M279.5 111.8v15.2M325.2 119.4h.1M325.2 116.9h.1M325.2 114.3h.1M325.2 114.3h12.7M332.8 114.3h.1M332.8 114.3v7.7M350.6 104.2h.1M368.4 114.3h.1M368.4 114.3h7.6"/>
<path d="M376 114.3h.1M116.9 122h.1M134.7 122h.1M147.4 122h.1M236.3 127h.1M236.3 127v5.1M261.7 122h.1M261.7 122h17.8M279.5 122h.1M324.2 121.2h2M325.2 122h.1M325.2 124.5h.1"/>
<path d="M325.2 127h.1M325.2 121.2v13.5M325.2 127h12.7M326.2 121.2h.1M332.8 122h.1M332.8 122h5.1M376 124.5h.1M376 124.5v7.6M22.9 157.5h.1M22.9 157.5v5.1M35.6 157.5h.1M35.6 157.5v7.6"/>
<path d="M48.3 157.5h.1M48.3 157.5v5.1M61 157.5h.1M61 157.5v5.1M22.9 172.8h.1M22.9 172.8v5M34.6 169.5h.1M34.6 167.9h.1M34.6 166.4h.1M34.6 169.5l1 .5M34.6 167.9l2.1 .8M34.6 166.4l2.1 .8"/>
<path d="M35.6 165.1h.1M35.6 170h.1M35.6 162.6h.1M35.6 172.8h.1M35.6 165.1l1.1 .6M35.6 170v7.8M36.7 168.7h.1M36.7 167.2h.1M36.7 165.7h.1M36.7 168.7l-2.1 .8M36.7 167.2l-2.1 .7M36.7 165.7l-2.1 .7"/>
<path d="M48.3 172.8h.1M48.3 172.8v5M61 172.8h.1M61 172.8v5M160.1 167.7h.1M160.1 167.7v15.2h5.1M160.1 167.7h26.2M183 167.7h.1M185.5 167.7h.1M187.3 166.7h.1M187.3 167.7h43.9M187.3 166.7v2"/>
<path d="M188 167.7h.1M190.6 167.7h.1M210.9 167.7h.1M210.9 167.7v15.2M221.1 167.7h.1M221.1 167.7v2.5M246.5 167.7h.1M246.5 167.7h50.8M256.6 167.7h.1M256.6 167.7v5.1M269.3 167.7h.1M269.3 167.7v2.5"/>
<path d="M282 167.7h.1M282 167.7v2.5M291.2 177.1h2M292.2 177.8h.1M292.2 175.3h.1M292.2 172.8h.1M292.2 167.7h.1M292.2 167.7v8.4M292.2 177.1v21.1M293.2 177.1h.1M297.3 167.7h.1M320.1 177.8h.1"/>
<path d="M320.1 167.7h.1M320.1 167.7h2.6M320.1 177.8h5.1M322.7 177.8h.1M322.7 178.9l-1.1 .1-1.4 .7M322.7 178.9l1.5 .3 .9 .5M322.7 172.8h.1M322.7 162.6h.1M322.7 167.7h.1M322.7 162.6v15.2M322.7 178.9v11.6h-53.4M22.9 193.1v15.2"/>
<path d="M35.6 193.1v7.6M48.3 193.1v7.6M61 193.1v7.6M116.9 182.9h.1M116.9 188h.1M116.9 182.9v15.3M116.9 188h48.3M132.2 188h.1M132.2 188v10.2M144.9 188h.1M144.9 188v2.5M152.5 193.1h.1"/>
<path d="M152.5 193.1v10.1h-7.6M152.5 193.1h12.7M160.1 198.2h.1M160.1 198.2v5M160.1 198.2h5.1M165.2 182.9h.1M165.2 198.2h.1M205.8 188h.1M205.8 193.1h.1M205.8 182.9h5.1M205.8 188h50.8M205.8 193.1h22.9"/>
<path d="M205.8 198.2h5.1M210.9 182.9h.1M210.9 198.2h.1M210.9 198.2v17.7M221.1 182.9h.1M221.1 193.1h.1M221.1 182.9v2.6M221.1 193.1v2.5M228.7 193.1h.1M228.7 193.1v10.9M255.6 197.4h.1M255.6 195.9h.1"/>
<path d="M255.6 194.4h.1M255.6 197.4l1 .5M255.6 195.9l2 .7M255.6 194.4l2 .7M256.6 193.1h.1M256.6 197.9h.1M256.6 190.5h.1M256.6 182.9h.1M256.6 188h.1M256.6 193.1l1 .5M256.6 182.9v10.2M256.6 197.9v7.9"/>
<path d="M257.6 196.6h.1M257.6 195.1h.1M257.6 193.6h.1M257.6 196.6l-2 .8M257.6 195.1l-2 .8M257.6 193.6l-2 .8M269.3 180.4h.1M269.3 190.5h.1M269.3 180.4v10.1M282 180.4h.1M282 190.5h.1M282 180.4v10.1"/>
<path d="M292.2 180.4h.1M292.2 190.5h.1M322.7 180.4h.1M322.7 182.9h.1M22.9 200.7h.1M22.9 208.3h.1M22.9 200.7h38.1M35.6 200.7h.1M48.3 200.7h.1M61 200.7h.1M116.9 205.8h.1M116.9 218.5h.1"/>
<path d="M116.9 205.8v20.3M132.2 205.8h.1M132.2 218.5h.1M132.2 205.8v12.7M144.9 200.7h.1M144.9 203.2h.1M144.9 215.9h.1M144.9 200.7v5.1M144.9 215.9v2.6h-28M159.1 206.8h.1M159.1 205.3h.1M159.1 203.8h.1"/>
<path d="M159.1 206.8l2 .8M159.1 205.3l2 .7M159.1 203.8l2 .7M160.1 203.2h.1M160.1 208.1h.1M160.1 200.7h.1M160.1 210.9h.1M160.1 203.2l-1 .6M160.1 208.1v7.8M161.1 207.6h.1M161.1 206h.1M161.1 204.5h.1"/>
<path d="M161.1 207.6l-1 .5M161.1 206l-2 .8M161.1 204.5l-2 .8M185.5 208.3h.1M185.5 208.3v5.1M210.9 215.9h.1M221.1 213.4h.1M221.1 215.9h.1M221.1 213.4v7.6M227.7 205h2M228.7 205.8h.1M228.7 203.2h.1"/>
<path d="M228.7 200.7h.1M228.7 208.3h.1M228.7 205v10.9h-17.8M229.7 205h.1M256.6 200.7h.1M302.3 226.1h.1M302.3 231.2h.1M302.3 226.1v7.6M302.3 231.2h12.7M310 231.2h.1M310 238.8h.1M310 231.2v7.6"/>
<path d="M310 238.8h5M345.5 231.2h.1M345.5 231.2h12.7M352.1 238h2.1M353.1 238.8h.1M353.1 236.3h.1M353.1 233.7h.1M353.1 226.1h.1M353.1 231.2h.1M353.1 226.1v10.9M353.1 238v11M354.2 238h.1"/>
<path d="M383.6 231.2h.1M383.6 231.2h2.6M386.2 226.1h.1M386.2 231.2h.1M386.2 226.1v7.6M28 254h.1M28 254v12.7M45.8 254h.1M45.8 254v12.7M302.3 241.3h.1M302.3 243.9h.1M302.3 241.3v10.2"/>
<path d="M302.3 243.9h12.7M353.1 241.3h.1M386.2 241.3h.1M386.2 241.3v7.7M28 266.7h.1M45.8 266.7h.1M25.5 284.5h.1"/>
<circle cx="24.1" cy="28.1" r=".87"/>
<circle cx="24.1" cy="25" r=".87"/>
<circle cx="28" cy="254" r="5.1"/>
<circle cx="45.8" cy="254" r="5.1"/>
</g>
<g fill="#000" stroke="#000" stroke-width=".25">
<path d="M204 90.5h.3v2h-.3z" fill-rule="evenodd"/>
<path d="M324.2 120.2h2v.2h-2z" fill-rule="evenodd"/>
<path d="M186.3 166.7h.2v2h-.2z" fill-rule="evenodd"/>
<path d="M291.2 176.1h2v.2h-2z" fill-rule="evenodd"/>
<path d="M227.7 204h2v.3h-2z" fill-rule="evenodd"/>
<path d="M352.1 237h2.1v.3h-2.1z" fill-rule="evenodd"/>
<circle cx="81.3" cy="25.4" r=".74"/>
<circle cx="94" cy="25.4" r=".74"/>
<circle cx="147.4" cy="25.4" r=".74"/>
<circle cx="165.2" cy="25.4" r=".74"/>
<circle cx="177.9" cy="25.4" r=".74"/>
<circle cx="243.9" cy="33" r=".74"/>
<circle cx="266.8" cy="33" r=".74"/>
<circle cx="276.9" cy="33" r=".74"/>
<circle cx="292.2" cy="33" r=".74"/>
<circle cx="309.9" cy="33" r=".74"/>
<circle cx="81.3" cy="53.4" r=".74"/>
<circle cx="94" cy="53.4" r=".74"/>
<circle cx="147.4" cy="55.9" r=".74"/>
<circle cx="165.2" cy="55.9" r=".74"/>
<circle cx="177.9" cy="40.7" r=".74"/>
<circle cx="177.9" cy="55.9" r=".74"/>
<circle cx="182.9" cy="53.4" r=".74"/>
<circle cx="266.8" cy="48.3" r=".74"/>
<circle cx="309.9" cy="53.4" r=".74"/>
<circle cx="116.9" cy="91.5" r=".74"/>
<circle cx="134.7" cy="91.5" r=".74"/>
<circle cx="147.4" cy="91.5" r=".74"/>
<circle cx="213.4" cy="99.1" r=".74"/>
<circle cx="236.3" cy="99.1" r=".74"/>
<circle cx="243.9" cy="99.1" r=".74"/>
<circle cx="261.7" cy="99.1" r=".74"/>
<circle cx="279.5" cy="99.1" r=".74"/>
<circle cx="312.5" cy="99.1" r=".74"/>
<circle cx="325.2" cy="99.1" r=".74"/>
<circle cx="376" cy="99.1" r=".74"/>
<circle cx="147.4" cy="106.7" r=".74"/>
<circle cx="152.5" cy="119.4" r=".74"/>
<circle cx="236.3" cy="114.3" r=".74"/>
<circle cx="325.2" cy="114.3" r=".74"/>
<circle cx="332.8" cy="114.3" r=".74"/>
<circle cx="376" cy="114.3" r=".74"/>
<circle cx="116.9" cy="121.9" r=".74"/>
<circle cx="134.7" cy="121.9" r=".74"/>
<circle cx="147.4" cy="121.9" r=".74"/>
<circle cx="279.5" cy="121.9" r=".74"/>
<circle cx="325.2" cy="127" r=".74"/>
<circle cx="210.9" cy="167.7" r=".74"/>
<circle cx="221" cy="167.7" r=".74"/>
<circle cx="256.6" cy="167.7" r=".74"/>
<circle cx="269.3" cy="167.7" r=".74"/>
<circle cx="282" cy="167.7" r=".74"/>
<circle cx="292.2" cy="167.7" r=".74"/>
<circle cx="322.6" cy="167.7" r=".74"/>
<circle cx="116.9" cy="188" r=".74"/>
<circle cx="132.1" cy="188" r=".74"/>
<circle cx="144.8" cy="188" r=".74"/>
<circle cx="221" cy="193.1" r=".74"/>
<circle cx="256.6" cy="188" r=".74"/>
<circle cx="282" cy="190.5" r=".74"/>
<circle cx="292.2" cy="190.5" r=".74"/>
<circle cx="22.9" cy="200.7" r=".74"/>
<circle cx="35.6" cy="200.7" r=".74"/>
<circle cx="48.3" cy="200.7" r=".74"/>
<circle cx="116.9" cy="218.5" r=".74"/>
<circle cx="132.1" cy="218.5" r=".74"/>
<circle cx="144.8" cy="203.2" r=".74"/>
<circle cx="221" cy="215.9" r=".74"/>
<circle cx="302.3" cy="231.2" r=".74"/>
<circle cx="309.9" cy="231.2" r=".74"/>
<circle cx="353.1" cy="231.2" r=".74"/>
<circle cx="386.1" cy="231.2" r=".74"/>
<circle cx="28" cy="254" r="2.52"/>
<circle cx="45.8" cy="254" r="2.52"/>
<circle cx="302.3" cy="243.9" r=".74"/>
<circle cx="21.7" cy="283.2" r="1.25"/>
</g>
<circle cx="21.7" cy="283.2" r="2.52" fill="none" stroke="#000" stroke-width=".76"/>
<g font-size="4.2">
<text x="42" y="3.9">5</text>
<text x="126" y="3.9">4</text>
<text x="210" y="3.9">3</text>
<text x="293.9" y="3.9">2</text>
<text x="377.9" y="3.9">1</text>
<text x=".1" y="40.9">D</text>
<text x=".1" y="115.1">C</text>
<text x=".1" y="189.4">B</text>
<text x=".1" y="263.6">A</text>
<text x="419.9" y="263.6">A</text>
</g>
<g font-size="3.6">
<text x="157.6" y="229">树苺派主板供电，电流大于4.5A</text>
<text x="383.4" y="284.7">DEMO</text>
</g>
<g font-size="3">
<text x="198.2" y="124.4">Vfb = 0.923V</text>
<text x="167.7" y="129.5">SYS (Power)</text>
<text x="233.8" y="190.4">Vfb = 0.8V</text>
<text x="188" y="205.7">RPI (Power)</text>
</g>
<g font-size="2.3">
<text x="91.5" y="17.4">+24V</text>
<text x="144.9" y="17.4">+24V</text>
<text x="28" y="21.4">J1</text>
<text x="58.5" y="22.4">F1</text>
<text x="66.1" y="22.4">15A</text>
<text x="197.5" y="21.4">U1</text>
<text x="34.9" y="24.9">1</text>
<text x="34.9" y="27.4">2</text>
<text x="195.2" y="24.9">2</text>
<text x="199.5" y="26.5">IN</text>
<text x="214.2" y="26.5">BS</text>
<text x="220.3" y="24.9">1</text>
<text x="228.7" y="25">C1</text>
<text x="236.3" y="25">100nF</text>
<text x="337.9" y="25">+12V</text>
<text x="17.4" y="33.6">KF_CON_2P</text>
<text x="96.6" y="35.1">C2</text>
<text x="141.8" y="35.1">C3</text>
<text x="160.1" y="35.1">C4</text>
<text x="172.3" y="30.1">R1</text>
<text x="213.5" y="34.1">SW</text>
<text x="220.3" y="32.5">3</text>
<text x="254.1" y="30.1">L1</text>
<text x="320.1" y="30.1">F2</text>
<text x="74.3" y="37.7">D1</text>
<text x="171.3" y="37.7">430K</text>
<text x="195.2" y="40.1">7</text>
<text x="199.5" y="41.7">EN</text>
<text x="249" y="36.7">10uH/7A</text>
<text x="269.3" y="37.7">R2</text>
<text x="279.5" y="37.7">C5</text>
<text x="320.1" y="37.7">CC12H5A-TR</text>
<text x="63.6" y="42.8">5.0SMDJ28A</text>
<text x="96.6" y="45.3">470uF/35V</text>
<text x="137.3" y="42.8">10uF/35V</text>
<text x="157.6" y="42.8">100nF</text>
<text x="172.3" y="45.3">R3</text>
<text x="220.3" y="47.8">5</text>
<text x="267.3" y="45.3">100K</text>
<text x="277.7" y="42.8">NC/47pF</text>
<text x="292.2" y="47.8">47uF/16V</text>
<text x="292.9" y="42.8">+ C6</text>
<text x="312.5" y="42.8">C7</text>
<text x="312.5" y="47.8">100nF</text>
<text x="167.7" y="52.9">NC/39.3K</text>
<text x="195.2" y="50.3">4</text>
<text x="195.2" y="52.8">9</text>
<text x="199.5" y="51.9">GND</text>
<text x="212.7" y="51.9">NC1</text>
<text x="214.3" y="49.4">FB</text>
<text x="220.3" y="50.3">6</text>
<text x="220.3" y="52.8">8</text>
<text x="269.3" y="52.9">R4</text>
<text x="197.7" y="59">RY9330DP8</text>
<text x="199.5" y="54.4">EPAD</text>
<text x="212.7" y="54.4">NC2</text>
<text x="91.5" y="63.1">GND</text>
<text x="267.8" y="60.8">8.2K</text>
<text x="307.4" y="65.6">GND</text>
<text x="144.9" y="68.2">GND</text>
<text x="264.3" y="70.7">GND</text>
<text x="91.5" y="80.3">+48V</text>
<text x="114.4" y="83.4">+24V</text>
<text x="28" y="87.5">J2</text>
<text x="61" y="88.5">F3</text>
<text x="68.7" y="88.5">15A</text>
<text x="167" y="87.5">U2</text>
<text x="373.5" y="85.4">VCCIO</text>
<text x="34.9" y="90.9">1</text>
<text x="34.9" y="93.5">2</text>
<text x="164.7" y="90.9">2</text>
<text x="169" y="92.5">IN</text>
<text x="183.7" y="92.5">BS</text>
<text x="189.8" y="90.9">1</text>
<text x="198.2" y="91">C8</text>
<text x="205.8" y="91">100nF</text>
<text x="308.7" y="90.5">DC_5V</text>
<text x="348.1" y="93.6">FB1</text>
<text x="17.4" y="99.7">KF_CON_2P</text>
<text x="111.3" y="101.2">C9</text>
<text x="129.6" y="101.2">C10</text>
<text x="141.8" y="96.1">R5</text>
<text x="183" y="100.2">SW</text>
<text x="189.8" y="98.6">3</text>
<text x="223.6" y="96.1">L2</text>
<text x="289.7" y="96.1">F4</text>
<text x="140.8" y="103.7">430K</text>
<text x="164.7" y="106.2">7</text>
<text x="169" y="107.8">EN</text>
<text x="218.5" y="102.7">4.7uH/7A</text>
<text x="238.9" y="103.7">R6</text>
<text x="246.5" y="103.7">C11</text>
<text x="289.7" y="103.7">CC12H5A-TR</text>
<text x="353.2" y="106.3">BEAD</text>
<text x="45.8" y="108.8">GND</text>
<text x="104.2" y="108.8">10uF/35V</text>
<text x="127.1" y="108.8">100nF</text>
<text x="141.8" y="111.3">R7</text>
<text x="189.8" y="113.8">5</text>
<text x="236.8" y="111.3">100K/1%</text>
<text x="244.7" y="108.8">NC/47pF</text>
<text x="262.5" y="108.8">+ C12</text>
<text x="282" y="108.8">C13</text>
<text x="282" y="113.9">100nF</text>
<text x="342.5" y="113.8">1</text>
<text x="347.3" y="110.3">U3</text>
<text x="362.6" y="113.8">5</text>
<text x="137.3" y="119">NC/39.3K</text>
<text x="164.7" y="116.3">4</text>
<text x="164.7" y="118.9">9</text>
<text x="169" y="117.9">GND</text>
<text x="182.2" y="117.9">NC1</text>
<text x="183.9" y="115.4">FB</text>
<text x="189.8" y="116.3">6</text>
<text x="189.8" y="118.9">8</text>
<text x="238.9" y="119">R8</text>
<text x="261.7" y="116.4">100uF/10V</text>
<text x="346.8" y="115.4">IN</text>
<text x="354.7" y="115.4">OUT</text>
<text x="167.2" y="125.1">RY9330DP8</text>
<text x="169" y="120.5">EPAD</text>
<text x="182.2" y="120.5">NC2</text>
<text x="327.8" y="120.2">C14</text>
<text x="327.8" y="124">1uF</text>
<text x="342.5" y="121.4">3</text>
<text x="346.8" y="123">EN</text>
<text x="378.6" y="120.2">C15</text>
<text x="378.6" y="124">10uF</text>
<text x="237.3" y="126.8">22K/1%</text>
<text x="277" y="131.7">GND</text>
<text x="342.5" y="126.5">2</text>
<text x="345.5" y="131.7">ME6217C33M5G/NC</text>
<text x="346.8" y="128.1">GND</text>
<text x="356.2" y="128.1">NC</text>
<text x="362.6" y="126.5">4</text>
<text x="114.4" y="134.2">GND</text>
<text x="233.8" y="136.7">GND</text>
<text x="373.5" y="136.7">GND</text>
<text x="322.7" y="139.3">GND</text>
<text x="20.4" y="154.5">+24V</text>
<text x="33.1" y="154.5">+12V</text>
<text x="44.5" y="154">DC_5V</text>
<text x="58.5" y="154">+3V3</text>
<text x="320.1" y="159.6">PI_5V</text>
<text x="25.5" y="164.7">R9</text>
<text x="38.2" y="164.7">R10</text>
<text x="50.9" y="164.7">R11</text>
<text x="63.6" y="164.7">R12</text>
<text x="180.4" y="167.2">C16</text>
<text x="238.9" y="164.7">L3</text>
<text x="257.1" y="167.2">5.17V</text>
<text x="304.9" y="164.7">F5</text>
<text x="24" y="172.6">20K</text>
<text x="36.7" y="172.6">10K</text>
<text x="49.4" y="172.6">3.3K</text>
<text x="62.1" y="172.6">1.5K</text>
<text x="233.8" y="171.3">6.8uH/7A</text>
<text x="302.4" y="172.3">CC12H5A-TR</text>
<text x="114.4" y="179.9">+24V</text>
<text x="174.6" y="178.9">U4</text>
<text x="225.1" y="174.8">D2</text>
<text x="225.1" y="177.9">MBR1560S</text>
<text x="259.2" y="174.8">R13</text>
<text x="270.1" y="174.9">+ C17</text>
<text x="282.8" y="174.9">+ C18</text>
<text x="294.7" y="177.4">C19</text>
<text x="315.1" y="177.4">C20 +</text>
<text x="25.5" y="182.5">D3</text>
<text x="38.2" y="182.5">D4</text>
<text x="50.9" y="182.5">D5</text>
<text x="63.6" y="182.5">D6</text>
<text x="169.8" y="182.4">1</text>
<text x="174.1" y="184">BOOT</text>
<text x="193.1" y="184">SW</text>
<text x="200" y="182.4">8</text>
<text x="257.1" y="182.5">82K/1%</text>
<text x="269.3" y="182.5">100uF/10V</text>
<text x="282" y="182.5">NC/100uF</text>
<text x="294.7" y="182.5">100nF</text>
<text x="311.3" y="185">220uF/10V</text>
<text x="25.5" y="187.5">RED</text>
<text x="35.6" y="187.5">ORANGE</text>
<text x="48.3" y="187.5">YELLOW</text>
<text x="63.6" y="187.5">GREEN</text>
<text x="169.8" y="187.5">2</text>
<text x="174.1" y="189.1">VIN</text>
<text x="180.7" y="186.3">TPS54360</text>
<text x="194" y="189.1">FB</text>
<text x="200" y="187.5">5</text>
<text x="218.5" y="190.1">GND</text>
<text x="139.3" y="192.6">R14</text>
<text x="169.8" y="192.5">3</text>
<text x="169.8" y="197.6">4</text>
<text x="174.1" y="194.1">EN</text>
<text x="190.1" y="194.1">COMP</text>
<text x="200" y="192.5">6</text>
<text x="200" y="197.6">7</text>
<text x="259.2" y="192.6">R15</text>
<text x="111.3" y="200.2">C21</text>
<text x="126.6" y="200.2">C22</text>
<text x="138.3" y="200.2">470K</text>
<text x="154.5" y="202.8">R17</text>
<text x="174.1" y="199.2">RT/CLK</text>
<text x="185" y="203.7" transform="rotate(-90 185 203.7)">9</text>
<text x="186.6" y="199.4" transform="rotate(-90 186.6 199.4)">EPAD</text>
<text x="191.9" y="199.2">GND</text>
<text x="215.7" y="198.5">R16</text>
<text x="230.7" y="203.3">C23</text>
<text x="257.7" y="200.5">15K/1%</text>
<text x="289.7" y="202.8">GND</text>
<text x="104.2" y="207.9">2.2uF/100V</text>
<text x="116.9" y="207.9">2.2uF/100V</text>
<text x="139.3" y="207.9">R18</text>
<text x="152.5" y="207.9">162K</text>
<text x="165.2" y="207.6">开关频率 604K</text>
<text x="215.5" y="207.9">C24</text>
<text x="20.4" y="212.9">GND</text>
<text x="137.3" y="212.9">91K</text>
<text x="254.1" y="210.4">GND</text>
<text x="157.6" y="220.6">GND</text>
<text x="183" y="218">GND</text>
<text x="218.5" y="225.6">GND</text>
<text x="298.6" y="222.6">DC_5V</text>
<text x="324.5" y="227.2">U5</text>
<text x="350.6" y="222.6">+3V3</text>
<text x="365.9" y="225.6">FB2</text>
<text x="381.1" y="222.6">3V3_MCU</text>
<text x="114.4" y="230.7">GND</text>
<text x="319.6" y="230.6">1</text>
<text x="324" y="232.2">IN</text>
<text x="331.8" y="232.2">OUT</text>
<text x="339.7" y="230.6">5</text>
<text x="304.9" y="237.1">C25</text>
<text x="319.6" y="238.3">3</text>
<text x="324" y="239.9">EN</text>
<text x="355.7" y="237.1">C26</text>
<text x="370.9" y="238.3">BEAD</text>
<text x="388.7" y="237.1">C27</text>
<text x="304.9" y="240.9">1uF</text>
<text x="319.6" y="243.3">2</text>
<text x="324" y="244.9">GND</text>
<text x="333.4" y="244.9">NC</text>
<text x="339.7" y="243.3">4</text>
<text x="355.7" y="240.9">10uF</text>
<text x="388.7" y="240.9">1uF</text>
<text x="22.2" y="247.5">M1</text>
<text x="40" y="247.5">M2</text>
<text x="57.7" y="247.5">M3</text>
<text x="75.5" y="247.5">M4</text>
<text x="322.7" y="248.5">ME6217C33M5G</text>
<text x="299.8" y="256.1">GND</text>
<text x="350.6" y="253.6">GND</text>
<text x="383.6" y="253.6">GND</text>
<text x="22.4" y="262.2">HOLE</text>
<text x="40.2" y="262.2">HOLE</text>
<text x="58" y="262.2">HOLE</text>
<text x="75.8" y="262.2">HOLE</text>
<text x="15.6" y="278">ID1</text>
<text x="28.3" y="278">ID2</text>
<text x="41" y="278">ID3</text>
<text x="369.2" y="281.3">Design Name:</text>
<text x="18.6" y="290.2">MARK</text>
<text x="31.3" y="290.2">MARK</text>
<text x="44" y="290.2">MARK</text>
<text x="368.4" y="289.4">Rev</text>
<text x="369.4" y="291.9">1.0</text>
<text x="377.6" y="288.9">Page Name:</text>
<text x="386.9" y="291.8">Power</text>
<text x="413.6" y="289.1">Size</text>
<text x="414.4" y="292.4">A3</text>
<text x="343.5" y="296.5">Date:</text>
<text x="353.7" y="296.5">Monday, December 29, 2025</text>
<text x="394.6" y="296.5">Sheet</text>
<text x="404.7" y="296.5">2</text>
<text x="411.1" y="296.5">of</text>
<text x="416.2" y="296.5">12</text>
</g>
<g font-size="1.8">
<text x="182.9" y="171.8">100nF</text>
<text x="212.2" y="202.6">23.7K/1%</text>
<text x="231" y="207.1">6.8pF</text>
<text x="214.4" y="211.2">4.7nF</text>
</g>
</svg>
